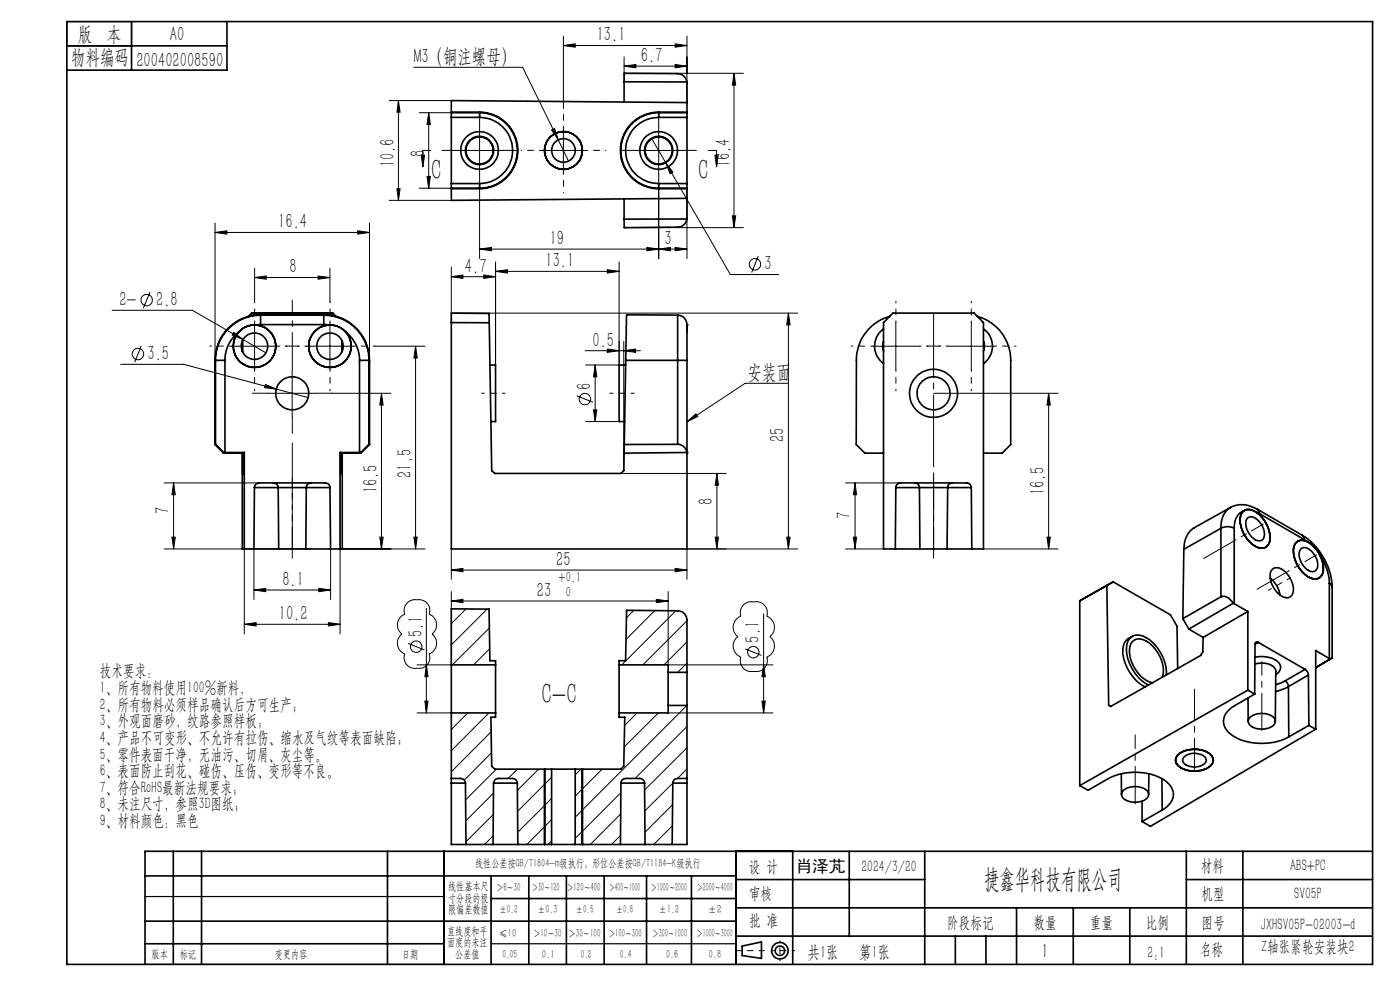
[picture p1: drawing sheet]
<svg xmlns="http://www.w3.org/2000/svg" width="297mm" height="210mm" viewBox="0 0 297 210" stroke-linecap="round" stroke-linejoin="round" font-family="sans-serif">
<g fill="none" stroke="#000" stroke-width=".21">
<path d="M87.7 14.3h23.2l7.5 15.4M119.5 9.7l2.5-.4v.7zM119.5 7.6v15.3M119.5 9.7h26.2M132.4 14l2.5-.3v.7zM132.4 12.1v5.2M132.4 14h13.3M132.4 15.5h25.3M143.2 13.7l2.5 .3-2.5 .4zM143.2 9.3l2.5 .4-2.5 .3zM145.7 7.6v14.2M155.7 15.5l.4 2.6h-.7z"/>
<path d="M155.7 15.5v32.8M82.6 21.3h13.1M84.5 21.3l.4 2.5h-.7zM84.5 21.3v21.2M88.9 39.9h6.8M88.9 23.9h6.8M89.4 32.9h.7l-.4 2.5zM90.6 37.4h.7l-.4 2.5zM90.9 23.9l.4 2.5h-.7zM90.9 23.9v16M91.4 31.9h-1.7v3.5M96.7 31.9h10"/>
<path d="M101.7 26.9v10M101.7 39.9v14.9M114.5 31.9h10M117 27.6l.7-.3 .7 2.4zM118.4 29.7l2.2 4.5M119.5 26.9v10M134.7 31.9h10M138.2 29.3l3 5.2M139.7 26.9v10M139.7 39.9v14.9M141.2 34.5l1.6 2-.6 .4zM141.2 34.5l13.7 23.7h10.3"/>
<path d="M145.7 39.9v14.9M150.2 31.9h1.8v3.5M151.7 32.9h.7l-.4 2.5zM45.6 49.3l2.5-.3v.7zM45.6 47.3v47M45.6 49.3h32.8M54 58.9l2.5-.3v.6zM54 56.9v7.1M54 58.9h16M67.5 58.6l2.5 .3-2.5 .3zM70 56.9v7.1M75.9 49l2.5 .3-2.5 .4z"/>
<path d="M78.4 47.3v47M82.6 42.5h13.1M84.2 40h.7l-.4 2.5zM95.7 58.7l2.5-.4v.7zM95.7 56.7v11.7M95.7 58.7h9.4M101.7 52.8l2.5-.3v.7zM101.7 52.8h44M102.6 58.3l2.5 .4-2.5 .3zM105.1 57.6l2.5-.4v.7zM105.1 55.6v21.8M105.1 57.6h26.2"/>
<path d="M128.8 57.2l2.5 .4-2.5 .3zM131.3 55.6v21.8h-7.1M132.4 48.3h25.3M137.2 52.5l2.5 .3-2.5 .4zM139.7 52.8l2.5-.3v.7zM143.2 52.5l2.5 .3-2.5 .4zM155.4 45.8h.7l-.4 2.5zM160.9 54.3l-1.4 3.5M23.8 65.8h17l10.8 6.2M25.6 77.3h13.4l26.4 7M30 73.4l-1.4 3.4M31.8 61.9l-1.4 3.5"/>
<path d="M49 73.4h10M49.6 70.5l2 1.5-2.4-.9zM51.6 72l4.8 2.9M54 68.4v10M62 78.4v10M65 73.4h10M70 68.4v10M79.5 73.4h10.7M88.2 73.4l.3 2.5h-.7zM88.2 73.4v43M95.7 66.4h73.5M124.1 74.4h11.8"/>
<path d="M126.3 77.4v12M126.3 77.4l.3 2.5h-.7zM128.8 74l2.5 .4-2.5 .3zM132.3 74.4l2.5-.4v.7zM132.3 72.4v27.4M167.3 66.4v50M167.3 66.4l.3 2.5h-.7zM185 73.4h10.1M190 68.4v10M201 73.4h10M206.1 68.4v10M56.3 81.6l2.3 .9-2.5-.3z"/>
<path d="M57 83.4h10M70.5 83.4h12.4M80.9 83.4l.4 2.5h-.7zM80.9 83.4v33M122.3 84l3.5 1.3M124.2 89.4h7.1M125.9 87h.7l-.3 2.4zM145.7 89.5l1.9-1.7 .4 .6zM167.2 81.3h-9.1l-12.4 8.2M198 83.4h26.5M222.5 83.4v33M222.5 83.4l.3 2.5h-.7z"/>
<path d="M34.8 116.4h31.2M34.8 102.4h20.2M36.5 113.9h.7l-.4 2.5zM36.8 102.4l.4 2.5h-.7zM36.8 102.4v14M51.8 116.4v18M53.9 116.4v10.8M70.1 116.4v10.8M72.1 116.4v18M72.6 116.4h17.6M80.6 113.9h.7l-.4 2.5zM87.8 113.9h.7l-.3 2.5z"/>
<path d="M95.7 116.4v6.5M131.7 100.4h22.4M151.7 113.9h.7l-.3 2.5zM152.1 100.4l.3 2.5h-.7zM152.1 100.4v16M166.9 113.9h.7l-.3 2.5zM169.2 116.4h-23.5v6.5M179.4 116.4h8M179.4 102.4h11.6M181 113.9h.7l-.3 2.5zM181.4 102.4l.3 2.5h-.7zM181.4 102.4v14"/>
<path d="M208.6 116.4h15.9M222.1 113.9h.7l-.3 2.5zM51.8 132.4l2.5-.3v.7zM51.8 132.4h20.3M53.9 125.2l2.5-.4v.7zM53.9 125.2h16.2M67.6 124.8l2.5 .4-2.5 .3zM69.7 132.1l2.4 .3-2.4 .4zM86.4 127.8a3.7 3.7 0 0 1 4.1 0 2.33 2.33 0 0 1 .6 2.5 2.46 2.46 0 0 1 .6 4.2 2.42 2.42 0 0 1-.6 4.2 2.37 2.37 0 0 1-2.9 3.1 2.29 2.29 0 0 1-2.3-3.1 2.42 2.42 0 0 1-.6-4.2 2.45 2.45 0 0 1 .6-4.2 2.33 2.33 0 0 1 .5-2.5zM86.6 136.5l3.4 1.4M90.5 129v22.2M95.7 127.5l2.5-.4v.7z"/>
<path d="M95.7 125.5v15.5h-7.2M95.7 127.5h46M95.7 120.9l2.5-.3v.7zM95.7 120.9h50M98.8 129.2l-3.1 3.1M103.3 129.2l-7.6 7.6M103.8 133.2l-7.8 7.8M103.9 137.6l-3.4 3.4M134.5 129.5l-1.6 1.5M138.9 129.5l-6.1 6.1M139.2 127.1l2.5 .4-2.5 .3zM141.7 125.5v15.5h22.3"/>
<path d="M143.2 120.6l2.5 .3-2.5 .4zM143.4 129.6l-11.5 11.4M145.7 131.7l-9.3 9.3M145.7 136.2l-4.8 4.8M157.9 128.2a2.92 2.92 0 0 1 2.2-.5 2.34 2.34 0 0 1 2.6 3 2.48 2.48 0 0 1 .6 4.3 2.51 2.51 0 0 1-.6 4.4 2.44 2.44 0 0 1-3 3 2.34 2.34 0 0 1-2.5-3 2.5 2.5 0 0 1-.7-4.4 2.47 2.47 0 0 1 .7-4.3l-.1-.2a2.44 2.44 0 0 1 .8-2.3zM158.1 137.6l3.4 1.4M162 130.2v21M88.5 151.2h7.2M90.1 148.7h.7l-.3 2.5zM90.5 141l.3 2.5h-.7zM99.2 151.2l-3.5 3.6M103.7 151.2l-8 8"/>
<path d="M104.2 155.2l-8.5 8.5M104.3 159.7l-5.8 5.8M105.1 140.9l-.1 .1M135.1 151.2l-2.6 2.7M139.7 151.2l-7.3 7.3M141.7 151.2h22.3M145.7 149.6l-23.7 23.7M145.7 154.1l-11 11M145.7 158.6l-9 9M145.7 140.7l-1.9 1.9M161.6 148.7h.7l-.3 2.5zM162 141l.3 2.5h-.7z"/>
<path d="M104.6 177.3l-1.8 1.8M104.7 172.7l-5.9 5.9M104.7 168.2l-5.9 5.9M105.3 163.2l-6.5 6.5M109.8 163.2l-2 1.9M114.3 163.2l-4.6 4.5M117 173.8l-5.2 5.3M117 178.4l-.8 .7M117 164.9l-7.2 7.2M117 169.4l-7.2 7.2M123.3 163.2l-1.3 1.2M127.7 163.2l-5.7 5.7"/>
<path d="M131.6 177.2l-1.9 1.9M131.7 172.7l-6.5 6.4M131.7 168.2l-9.7 9.6M142.6 175.2l-3.9 3.9M142.7 170.7l-5.9 5.8M142.7 166.1l-5.9 5.9M145.7 163.1l-2 2"/>
<circle cx="160.2" cy="56.1" r="1.2"/>
<circle cx="29.3" cy="75.1" r="1.22"/>
<circle cx="31.1" cy="63.7" r="1.2"/>
<circle cx="124.1" cy="84.6" r="1.21"/>
<circle cx="88.3" cy="137.2" r="1.21"/>
<circle cx="159.8" cy="138.3" r="1.22"/>
</g>
<g fill="none" stroke="#000" stroke-width=".35">
<path d="M14.2 4.6h277v200h-277zM14.2 9.7h34M27.9 4.6v10.3M48.2 4.6v10.3h-34M132.4 17.3v-1.8l11.4 .1 1.2 .5 .5 .6 .2 .7M132.4 17.3v4.4M132.4 17.3l13.3 .1M145.7 17.4v6.5M95.7 38.9v1M95.7 23.9v1M95.7 24.9v14M95.7 39.9v2.6l50-.4"/>
<path d="M95.7 23.8h6M95.7 39.9h6M95.7 23.9h6M95.7 38.9h6M95.7 24.9h6M101.7 23.8a8.1 8.1 0 0 1 8.2 8.1 8.1 8.1 0 0 1-8.2 8.1M101.7 23.9a8 8 0 0 1 8.1 8 8 8 0 0 1-8.1 8M101.7 38.9v1M101.7 24.9a7 7 0 0 1 7 7 7 7 0 0 1-7 7M101.7 23.9v1M101.7 23.8v.1M101.7 39.9v.1"/>
<path d="M139.7 23.8a8.1 8.1 0 0 0-8.1 8.1 8.1 8.1 0 0 0 8.1 8.1M139.7 23.9a8 8 0 0 0-8 8 8 8 0 0 0 8 8M139.7 23.9v1M139.7 24.9a7 7 0 0 0-7 7 7 7 0 0 0 7 7M139.7 38.9v1M139.7 23.8h6M139.7 39.9h6M139.7 23.9h6M139.7 23.8v.1M139.7 39.9v.1M139.7 38.9h6M139.7 24.9h6"/>
<path d="M145.7 38.9v1M145.7 23.9v1M145.7 39.9v6.6M145.7 24.9v14M145.7 21.8l-50-.5v2.6M95.7 40h6M132.4 42.2v4.3M139.7 40h6M145.7 46.5l-.2 .7-.5 .6-1.1 .4-11.5 .1v-1.8M145.7 46.5h-13.3M45.6 76.4h.1M45.6 76.4v17.9"/>
<path d="M45.7 76.4h2M45.7 76.4v17.9M47.7 76.4v19.6M50.6 70.5a7.5 7.5 0 0 0-2.9 5.9M51.4 72.4v2.1M51.5 72.2v2.4M53.4 66.5l-.6 .6M53.4 66.5h17.2M53.4 66.4l-.7 .7M53.4 66.4v.1M53.4 66.4h17.2M54.2 68.9a4.5 4.5 0 0 0-3.6 1.6"/>
<path d="M54.2 68.9a4.5 4.5 0 0 1 4.2 5.7 4.5 4.5 0 0 1-6.5 2.8 4.5 4.5 0 0 1-1.3-6.9M55.3 66.8a9.6 9.6 0 0 0-9.6 9.6M55.3 66.8v2.1M55.3 68.9h-1.1M55.3 66.8a9.6 9.6 0 0 0-9.7 9.6M55.3 68.9h13.4M55.3 66.8h13.4M55.3 66.8h.1M68.7 68.9h1.1M68.7 66.8v2.1M68.7 66.8a9.6 9.6 0 0 1 9.6 9.6M68.7 66.8a9.7 9.7 0 0 1 9.7 9.6"/>
<path d="M68.7 66.8h.1M69.8 68.9a4.5 4.5 0 0 1 3.6 1.6M69.8 68.9a4.5 4.5 0 0 0-4.2 5.7 4.5 4.5 0 0 0 6.5 2.8 4.5 4.5 0 0 0 1.3-6.9M70.6 66.5l.5 .6M70.6 66.4v.1M70.6 66.4l.7 .7M72.5 72.2v2.4M72.6 72.4v2.1M73.4 70.5a7.4 7.4 0 0 1 2.9 5.9M76.3 76.4h2M76.3 76.4v19.6M78.3 76.4h.1"/>
<path d="M78.3 76.4v17.9M78.4 76.4v17.9M95.7 68.4l8.1 .1M103.9 77.4h1.2v12h-1M132.7 77.4h-1.4v12h1.2M132.8 76.4h11M132.8 76.4l-.4 17.9M143.8 66.8v9.6M143.8 66.8h-10.9l-.1 9.6M143.8 76.4h1.9M143.8 66.8a2.04 2.04 0 0 1 1.9 2.1M143.8 76.4v17.9"/>
<path d="M145.7 68.9h.1M145.7 70.5v5.9M145.7 68.9v1.6M145.7 76.4v40h-50v-50l8.1 .1 .5 33.3 .7 .6h26.7l.6-.6 .1-3.7M187.4 69.8a4.5 4.5 0 0 0 0 7.3M187.4 72.4a3.1 3.1 0 0 0 0 2.1M188.8 67.1a9.7 9.7 0 0 0-7.1 9.3l-.1 17.9 1.9 1.8h3.9M207.3 67.1a9.7 9.7 0 0 1 7.1 9.3v17.9l-1.8 1.8h-4M208.6 69.8a4.5 4.5 0 0 1 0 7.3M208.6 72.4a2.58 2.58 0 0 1 0 2.1M45.6 94.3l1.8 1.8M45.7 94.3l1.8 1.7"/>
<path d="M45.7 94.3h-.1M47.4 96.1h4.3M47.5 96h.2M47.5 96l-.1 .1M47.7 96h4.1M51.4 96.1v20.3h2.5M51.5 96.1v4.3h.2v-4.3M51.5 99.8h.2M51.8 96v20.4M51.8 96l-.1 .1M72.1 96v20.4M72.1 96h4.2"/>
<path d="M72.1 96l.2 .1M72.3 96.1v4.3h.2v-4.3M72.3 96.1h4.3M72.3 99.8h.2M72.6 96.1v20.3h-2.5M76.3 96h.2M76.5 96l.1 .1M78.3 94.3l-1.8 1.7M78.3 94.3h.1M78.4 94.3l-1.8 1.8M132.4 94.3v1.8M143.8 94.3l.9 .2a1.95 1.95 0 0 1 1 1.5"/>
<path d="M143.8 94.3h-11.4M145.7 96h.1M145.7 96l-13.3 .1M53.9 116.4h5.2M54 103.4a1.02 1.02 0 0 1 1-1h14a.95 .95 0 0 1 1 1M54 103.4h5M54 103.4l-.1 13M58 102.4a1.01 1.01 0 0 1 1 1M59 103.4h6M59 103.4l.1 13M59.1 116.4h5.8M64.9 116.4h5.2"/>
<path d="M65 103.4h5M65 103.4l-.1 13M66 102.4a.95 .95 0 0 0-1 1M70 103.4l.1 13M189.9 116.4h5.3M189.9 116.4h-2.5v-48l2-2h17.3l1.9 2v48h-2.4M190 103.4a.95 .95 0 0 1 1-1h14a.96 .96 0 0 1 1.1 1M190 103.4h5.1M190 103.4l-.1 13M194.1 102.4a.95 .95 0 0 1 1 1M195.1 103.4h5.9M195.1 103.4l.1 13"/>
<path d="M195.2 116.4h5.7M200.9 116.4h5.3M201 103.4h5.1M201 103.4l-.1 13M202 102.4a.95 .95 0 0 0-1 1M206.1 103.4l.1 13M251.1 116.5l-.2 14.7M259 112.1l1.3-.4 .9 .1 .6 .3M259 112.1v14.5M259 112.1l-7.9 4.4M261 107.7a5.7 5.7 0 0 1 5.8 .3M261 107.7l-7.7 4.3a5.2 5.2 0 0 0-2.2 4.5"/>
<path d="M261 107.7a4.6 4.6 0 0 0-2 4.4M261.8 112.1v15.9M263.7 108.5a2.31 2.31 0 0 1 3.1 .4 6.6 6.6 0 0 1 2.5 6.1 1.86 1.86 0 0 1-3.1 .8 6.5 6.5 0 0 1-3-6.5zM263.8 108.4a3.6 3.6 0 0 0-2 3.7M263.8 108.4a3.7 3.7 0 0 0-.2 4.2 5.8 5.8 0 0 0 3.8 3.7 1.99 1.99 0 0 0 2-2.6 7.2 7.2 0 0 0-3-5.1M263.8 108.4a2.3 2.3 0 0 1 2.6 .2M264 108.3h-.1M264.6 110a1.55 1.55 0 0 1 2.3 .4 3.5 3.5 0 0 1 1 4 1.76 1.76 0 0 1-2.4-.5 3.5 3.5 0 0 1-.9-3.9zM266.4 108.6l.8 .4M266.8 108l.3 .4 .1 .6M266.8 108l9.4 5.5M267.2 109l9.4 5.4"/>
<path d="M275.1 114.9a2.67 2.67 0 0 1 3.3 .7 6.5 6.5 0 0 1 2.2 6.1 1.91 1.91 0 0 1-3 .7 6.5 6.5 0 0 1-3-6.6zM275.9 116.5a1.55 1.55 0 0 1 2.3 .4 3.5 3.5 0 0 1 1.1 3.9 1.57 1.57 0 0 1-2.5-.4 3.5 3.5 0 0 1-.9-3.9zM276.2 113.5a14 14 0 0 1 6.4 11M276.2 113.5l.4 .4v.5M276.6 114.4l.9 .6M277.5 115a1.92 1.92 0 0 0-2.2-.2 1.92 1.92 0 0 0-.9 2 6.8 6.8 0 0 0 3.9 5.9 1.89 1.89 0 0 0 2.4-2.3l-.2-1.5-.5-1.2M277.5 115l1.4 1.2 1.1 1.5M280 117.7l1.4 2.8 .5 1.7 .1 1.5M229.1 127.5v39.1M230.5 126.6l-1.4 .9M236.1 123.4l-1.3 .8 .4 25.4 .4 .3 19.1-10.9 .5-.8v-3M236.1 123.4l-7 4.1"/>
<path d="M236.1 123.4l12.2 7 1.4 2.4 .1 9M240.2 135l-.8 .5a3.6 3.6 0 0 0-1.1 4 9.5 9.5 0 0 0 4.6 6.2M250.9 131.2l1.3 2.2M252.2 133.4l3 1.8M259 126.6a2.16 2.16 0 0 1 2.5 1.1l.2 .2M259 126.6l-8.1 4.6M261.7 127.9l.1 .1M261.7 127.9l-9.5 5.5M261.8 128l2.9 1.7M264.7 129.7v16.7M264.7 129.7l-9.5 5.5M266.2 139.4a5.5 5.5 0 0 1 5.2 1.3 1.65 1.65 0 0 1-.7 2.4"/>
<path d="M266.2 136.7v10.5M266.9 136.3a.43 .43 0 0 0-.4-.1 .43 .43 0 0 0-.3 .5M266.9 136.3l10 5.7M266.9 136.3l-.7 .4M269.5 122.7a5.6 5.6 0 0 1 2 3.5M269.9 120.8a1.91 1.91 0 0 1 2.7 .4 4.7 4.7 0 0 1 1.5 5 1.61 1.61 0 0 1-2.5 .1 4.7 4.7 0 0 1-1.9-5.2zM282 139.7l.2 .1M282 123.7l.4 .4 .2 .4M282 139.7l-2.9-1.7v16.7M282 123.7v16M282.2 139.8l.4-.2-.6 .3M282.2 139.8l-3.1 1.8"/>
<path d="M282.6 124.5v15.1M95.7 141v10.2M95.7 141v-11.9l8.1 .1 .1 11h1.2v.8M95.7 151.2v13.9M95.7 141h9.4M95.7 151.2h9.4M105.1 141v10.2M105.1 151.2v.9h-1l.2 10.5 .7 .6h12M131.3 141v-.8h1.4l.2-10.7 10.9 .1a1.99 1.99 0 0 1 1.9 1.9v11.1M131.3 141v10.2M131.3 151.2v.9h1.2l-.2 10.4-.6 .7h-9.7M131.3 141h10.4v1.6"/>
<path d="M141.7 142.6v7M141.7 142.6h4M141.7 149.6v1.6h-10.4M141.7 149.6h4M145.7 142.6v7M145.7 149.6v15.5M246.6 143.6a7.1 7.1 0 0 0-3.1-7.4 2.25 2.25 0 0 0-3.7 .6 7.2 7.2 0 0 0 4.4 8h.3M247.4 143.1a9.1 9.1 0 0 0-5-8.2 2.45 2.45 0 0 0-3.4 2.5 9.2 9.2 0 0 0 4.6 7.9M264.7 146.4l1.5 .8M264.7 146.4l-35.6 20.2M264.8 148.1v4.9M265.4 152a4.2 4.2 0 0 1 4.9 .4 1.34 1.34 0 0 1-.9 1.9 3.9 3.9 0 0 1-4.5-.8 1.13 1.13 0 0 1 .5-1.5z"/>
<path d="M266.2 147.2l-4.3 2.5a3.7 3.7 0 0 0-2.3 3.8 5.8 5.8 0 0 0 4.6 3.7 12.9 12.9 0 0 0 9.2-.9M266.2 140.9a3.8 3.8 0 0 1 4.4 1.1l-.1 11M272.6 144.4l.5 .5 .2 .8M272.6 144.4l-1.9 .8M273.3 145.7l-2.7 1M273.3 145.7l.1 10.6M276.9 142l.5 .6 .2 .6M276.9 142l-4.3 2.4M277.6 143.2l.1 10.7M277.6 143.2l-4.3 2.5M277.7 153.9l1.4 .8M277.7 153.9l-4.3 2.4"/>
<path d="M279.1 154.7l-35 20.6-1.8-1M95.7 165.1h2.1a1.03 1.03 0 0 1 .9 1M95.7 165.1v1M95.7 166.1v13h8.9M95.7 166.1h3M98.7 166.1l.1 13M104.6 179.1h5.3M104.7 166.1a1.02 1.02 0 0 1 1-1h3a1.02 1.02 0 0 1 1 1M104.7 166.1h5M104.7 166.1l-.1 13M109.7 166.1l.2 13M109.9 179.1h7.1"/>
<path d="M115.5 163.2v15.9M117 179.1h5M117 163.2h5M117 163.2v15.9M122 163.2v15.9M122 179.1h9.6M123.5 163.2v15.9M131.6 179.1h5.2M131.7 166.1a.96 .96 0 0 1 1-1h3a.96 .96 0 0 1 1 1M131.7 166.1h5M131.7 166.1l-.1 13M136.7 166.1l.1 13"/>
<path d="M142.7 166.1l-.1 13M142.7 166.1h3M145.7 165.1h-2a.96 .96 0 0 0-1 1M145.7 165.1v1M145.7 166.1v13h-8.9M229.1 166.6l1.7 1 4.3-2.4a12.2 12.2 0 0 1 12.6 .8 3.2 3.2 0 0 1-.3 5.2l-.8 .6M237.9 164.1v4.4M238.3 167.6a4 4 0 0 1 5.3 .4 1.54 1.54 0 0 1-1.5 2 3.8 3.8 0 0 1-4-1 1.18 1.18 0 0 1 .2-1.4zM242.3 170v4.3M243.7 164.1v4.4M246.5 165.2l.1 6.6M246.6 171.8l-4.3 2.5"/>
<path d="M249.9 160.1a5.8 5.8 0 0 1 7.1 .1 1.69 1.69 0 0 1-.9 2.7 5.8 5.8 0 0 1-6.3-.6 1.49 1.49 0 0 1 .1-2.2zM251.1 160.6a3.4 3.4 0 0 1 4.7 .3 1.38 1.38 0 0 1-1.4 1.7 3 3 0 0 1-3.5-1.1v-.4zM30.8 195.4h125.4M30.8 185.8h125.4M36.8 180.6v24M42.8 180.6v24M82.2 180.6v24M94.2 180.6v24M104.2 185.8v18.8M104.2 190.6h52M112.2 185.8v18.8M120.2 185.8v18.8"/>
<path d="M128.2 185.8v18.8M137.2 185.8v18.8M146.7 185.8v18.8M156.2 180.6v24M156.2 186.6h40M156.2 198.6h135M156.2 192.6h135M168.2 180.6v24M180.2 180.6v18M196.2 180.6v24M202.7 198.6v6M209.2 198.6v6"/>
<path d="M215.7 192.6v12M227.7 192.6v12M239.7 192.6v12M251.7 186.6h39.5M251.7 180.6v24M263.7 180.6v24M291.2 180.6h-260.4v24M30.8 200.2h63.4M157.4 200.7l4.1-.9v3.5l-4.1-.6z"/>
<circle cx="101.7" cy="31.9" r="2.88"/>
<circle cx="101.7" cy="31.9" r="4"/>
<circle cx="101.7" cy="31.9" r="3"/>
<circle cx="119.5" cy="31.9" r="2.51"/>
<circle cx="119.5" cy="31.9" r="4"/>
<circle cx="139.7" cy="31.9" r="4"/>
<circle cx="139.7" cy="31.9" r="3"/>
<circle cx="139.7" cy="31.9" r="2.89"/>
<circle cx="54" cy="73.4" r="2.8"/>
<circle cx="54" cy="73.4" r="4.5"/>
<circle cx="70" cy="73.4" r="2.8"/>
<circle cx="70" cy="73.4" r="4.5"/>
<circle cx="62" cy="83.4" r="3.5"/>
<circle cx="198" cy="83.4" r="3.5"/>
<circle cx="198" cy="83.4" r="5.1"/>
<circle cx="165.5" cy="201.7" r="1.74"/>
<circle cx="165.5" cy="201.7" r="1"/>
</g>
<path d="M107.1 83.4h-4.9" fill="none" stroke="#000" stroke-width=".21" stroke-dasharray="15.2 1.3 1.3 1.3" stroke-dashoffset="14.6"/>
<path d="M129.3 83.4h5.2M269.1 125.2l4.6-2.6" fill="none" stroke="#000" stroke-width=".21" stroke-dasharray="15.2 1.3 1.3 1.3" stroke-dashoffset="14.5"/>
<path d="M62 118.4v-17M198.1 118.4v-17M253.4 163.2v-17" fill="none" stroke="#000" stroke-width=".21" stroke-dasharray="15.2 1.3 1.3 1.3" stroke-dashoffset="8.6"/>
<path d="M62 94v22.4" fill="none" stroke="#000" stroke-width=".21" stroke-dasharray="15.2 1.3 1.3 1.3" stroke-dashoffset="5.9"/>
<g fill="none" stroke="#000" stroke-width=".21" stroke-dasharray="15.2 1.3 1.3 1.3" stroke-dashoffset="14.9">
<path d="M49 73.4h-4.5M54 68.4v-4.5M54 78.4v4.5M59 73.4h4.5M65 73.4h-4.5M70 68.4v-4.5M70 78.4v4.5M75 73.4h4.5M185.1 73.4h-4.5M190.1 68.4v-4.5M190.1 78.4v4.5M195.1 73.4h4.5"/>
<path d="M201.1 73.4h-4.5M206.1 68.4v-4.5M206.1 78.4v4.5M211.1 73.4h4.5"/>
</g>
<path d="M62 78.4v-14.7" fill="none" stroke="#000" stroke-width=".21" stroke-dasharray="15.2 1.3 1.3 1.3" stroke-dashoffset="7.4"/>
<path d="M96.7 31.9h-2.9M101.7 26.9v-3M101.7 36.9v3M106.7 31.9h3M134.7 31.9h-2.9M139.7 26.9v-3M139.7 36.9v3M144.7 31.9h3M57 83.4h-3.5M62 88.4v3.5M67 83.4h3.5" fill="none" stroke="#000" stroke-width=".21" stroke-dasharray="15.2 1.3 1.3 1.3"/>
<path d="M198.1 66.4v50" fill="none" stroke="#000" stroke-width=".21" stroke-dasharray="15.2 1.3 1.3 1.3" stroke-dashoffset="1.7"/>
<path d="M114.5 31.9h-4M119.5 26.9v-4M119.5 36.9v4M124.5 31.9h4" fill="none" stroke="#000" stroke-width=".21" stroke-dasharray="15.2 1.3 1.3 1.3" stroke-dashoffset="15.1"/>
<path d="M255.3 118.5l12.7-7.3M266.7 125l12.6-7.3M267.7 155v-14.6M240.8 170.5v-14.6" fill="none" stroke="#000" stroke-width=".21" stroke-dasharray="15.2 1.3 1.3 1.3" stroke-dashoffset="7.3"/>
<path d="M162.1 201.7h-6" fill="none" stroke="#000" stroke-width=".21" stroke-dasharray="15.2 1.3 1.3 1.3" stroke-dashoffset="14.1"/>
<path d="M168.5 201.7h-4.8" fill="none" stroke="#000" stroke-width=".21" stroke-dasharray="15.2 1.3 1.3 1.3" stroke-dashoffset="14.7"/>
<path d="M165.5 199.6v4.2" fill="none" stroke="#000" stroke-width=".21" stroke-dasharray="15.2 1.3 1.3 1.3" stroke-dashoffset="15"/>
<path d="M14.2 4.6h13.7v5.1h-13.7zM30.8 190.2h63.4M30.8 204.6h63.4M104.2 200.2h52" fill="none" stroke="#000" stroke-width=".25"/>
<g fill="#000">
<path d="M145.7 89.5l1.9-1.7 .4 .6z"/>
<path d="M151.7 32.9h.7l-.4 2.5zM89.4 32.9h.7l-.4 2.5z"/>
<path d="M45.6 49.3l2.5-.3v.7zM75.9 49l2.5 .3-2.5 .4z"/>
<path d="M67.5 58.6l2.5 .3-2.5 .3zM54 58.9l2.5-.3v.6zM143.2 13.7l2.5 .3-2.5 .4zM132.4 14l2.5-.3v.7zM137.2 52.5l2.5 .3-2.5 .4zM101.7 52.8l2.5-.3v.7zM143.2 52.5l2.5 .3-2.5 .4zM139.7 52.8l2.5-.3v.7zM143.2 9.3l2.5 .4-2.5 .3zM119.5 9.7l2.5-.4v.7z"/>
<path d="M128.8 57.2l2.5 .4-2.5 .3zM105.1 57.6l2.5-.4v.7z"/>
<path d="M88.2 73.4l.3 2.5h-.7zM87.8 113.9h.7l-.3 2.5zM80.9 83.4l.4 2.5h-.7zM80.6 113.9h.7l-.4 2.5zM222.5 83.4l.3 2.5h-.7zM222.1 113.9h.7l-.3 2.5z"/>
<path d="M128.8 74l2.5 .4-2.5 .3zM132.3 74.4l2.5-.4v.7zM53.9 125.2l2.5-.4v.7zM67.6 124.8l2.5 .4-2.5 .3zM56.3 81.6l-.2 .6 2.5 .3zM49.6 70.5l-.4 .6 2.4 .9zM117 27.6l1.4 2.1-.7-2.4zM141.2 34.5l1 2.4 .6-.4z"/>
<path d="M167.3 66.4l.3 2.5h-.7zM166.9 113.9h.7l-.3 2.5zM126.3 77.4l.3 2.5h-.7zM125.9 87h.7l-.3 2.4zM162 141l.3 2.5h-.7zM161.6 148.7h.7l-.3 2.5z"/>
<path d="M36.5 113.9h.7l-.4 2.5zM36.8 102.4l.4 2.5h-.7zM181 113.9h.7l-.3 2.5zM181.4 102.4l.3 2.5h-.7zM90.6 37.4h.7l-.4 2.5zM90.9 23.9l.4 2.5h-.7zM155.4 45.8h.7l-.4 2.5zM155.7 15.5l.4 2.6h-.7zM84.2 40h.7l-.4 2.5zM84.5 21.3l.4 2.5h-.7z"/>
<path d="M151.7 113.9h.7l-.3 2.5zM152.1 100.4l.3 2.5h-.7z"/>
<path d="M69.7 132.1l2.4 .3-2.4 .4zM51.8 132.4l2.5-.3v.7z"/>
<path d="M95.7 127.5l2.5-.4v.7zM139.2 127.1l2.5 .4-2.5 .3z"/>
<path d="M143.2 120.6l2.5 .3-2.5 .4zM95.7 120.9l2.5-.3v.7zM102.6 58.3l2.5 .4-2.5 .3zM95.7 58.7l2.5-.4v.7z"/>
<path d="M90.1 148.7h.7l-.3 2.5zM90.5 141l.3 2.5h-.7z"/>
</g>
<g font-size="6.3">
<text x="91.5" y="38.1">C</text>
<text x="148.1" y="38.1">C</text>
<text x="114.9" y="149.3">C-C</text>
</g>
<text font-size="5.6" x="208.8" y="188.3">捷鑫华科技有限公司</text>
<g font-size="4.4">
<text x="16.5" y="8.6">版 本</text>
<text x="36.1" y="8.6">A0</text>
<text x="126.6" y="8.8">13.1</text>
<text x="15.1" y="13.7">物料编码</text>
<text x="28.9" y="14.2">200402008590</text>
<text x="87.8" y="13.4">M3（铜注螺母）</text>
<text x="136" y="13.1">6.7</text>
<text x="83.7" y="35.5" transform="rotate(-90 83.7 35.5)">10.6</text>
<text x="90.1" y="33.2" transform="rotate(-90 90.1 33.2)">8</text>
<text x="154.9" y="35.5" transform="rotate(-90 154.9 35.5)">16.4</text>
<text x="59" y="48.4">16.4</text>
<text x="116.6" y="52">19</text>
<text x="141" y="52">3</text>
<text x="61.4" y="58">8</text>
<text x="98.6" y="57.8">4.7</text>
<text x="115.7" y="56.7">13.1</text>
<text x="162.2" y="57.4">3</text>
<text x="25.3" y="64.9">2-</text>
<text x="33.1" y="64.9">2.8</text>
<text x="31.3" y="76.4">3.5</text>
<text x="125.7" y="73.5">0.5</text>
<text x="125.4" y="82.6" transform="rotate(-90 125.4 82.6)">6</text>
<text x="158.6" y="80.4">安装面</text>
<text x="166.4" y="93.8" transform="rotate(-90 166.4 93.8)">25</text>
<text x="87.3" y="101.4" transform="rotate(-90 87.3 101.4)">21.5</text>
<text x="80.1" y="104.7" transform="rotate(-90 80.1 104.7)">16.5</text>
<text x="151.2" y="107.2" transform="rotate(-90 151.2 107.2)">8</text>
<text x="221.6" y="105.1" transform="rotate(-90 221.6 105.1)">16.5</text>
<text x="36" y="109" transform="rotate(-90 36 109)">7</text>
<text x="180.5" y="110" transform="rotate(-90 180.5 110)">7</text>
<text x="59.9" y="124.3">8.1</text>
<text x="118" y="120">25</text>
<text x="59.1" y="131.5">10.2</text>
<text x="113.9" y="126.6">23</text>
<text x="89.6" y="135.2" transform="rotate(-90 89.6 135.2)">5.1</text>
<text x="161.1" y="136.3" transform="rotate(-90 161.1 136.3)">5.1</text>
<text x="221" y="203.2">1</text>
</g>
<g font-size="3.8">
<text x="171.3" y="203.2">共1张</text>
<text x="182.3" y="203.2">第1张</text>
</g>
<g font-size="3.5">
<text x="21.2" y="143.5">技术要求：</text>
<text x="21.2" y="147">1、所有物料使用100%新料，</text>
<text x="21.2" y="150.5">2、所有物料必须样品确认后方可生产；</text>
<text x="21.2" y="154.1">3、外观面磨砂，纹路参照样板；</text>
<text x="21.2" y="157.6">4、产品不可变形、不允许有拉伤、缩水及气纹等表面缺陷；</text>
<text x="21.2" y="161.1">5、零件表面干净，无油污、切屑、灰尘等。</text>
<text x="21.2" y="164.7">6、表面防止刮花、碰伤、压伤、变形等不良。</text>
<text x="21.2" y="168.2">7、符合RoHS最新法规要求；</text>
<text x="21.2" y="171.7">8、未注尺寸，参照3D图纸；</text>
<text x="21.2" y="175.2">9、材料颜色：黑色</text>
<text x="158.9" y="184.9">设 计</text>
<text x="168.8" y="184.9">肖泽芃</text>
<text x="182.7" y="184.9">2024/3/20</text>
<text x="254.7" y="184.7">材料</text>
<text x="273.7" y="184.7">ABS+PC</text>
<text x="158.9" y="190.8">审核</text>
<text x="254.9" y="190.7">机型</text>
<text x="274.6" y="190.8">SV05P</text>
<text x="158.9" y="196.5">批 准</text>
<text x="200.9" y="196.9">阶段标记</text>
<text x="219.3" y="196.9">数量</text>
<text x="231.2" y="196.9">重量</text>
<text x="243.1" y="196.9">比例</text>
<text x="254.9" y="196.9">图号</text>
<text x="267.5" y="197.3">JXHSV05P-02003-d</text>
<text x="243.4" y="203.2">2:1</text>
<text x="254.5" y="202.5">名称</text>
<text x="267.6" y="201.8">Z轴张紧轮安装块2</text>
</g>
<g font-size="3.1">
<text x="118.5" y="123.5">+0.1</text>
<text x="120" y="126.6">0</text>
</g>
<g font-size="2.5">
<text x="100.8" y="184">线性公差按GB/T1804-m级执行；形位公差按GB/T1184-K级执行</text>
<text x="95.1" y="188.8">线性基本尺</text>
<text x="95.1" y="191.3">寸分段的极</text>
<text x="105.3" y="189.1">＞6～30</text>
<text x="112.9" y="189.1">＞30～120</text>
<text x="120.2" y="188.9">＞120～400</text>
<text x="129.2" y="188.9">＞400～1000</text>
<text x="138.1" y="189.1">＞1000～2000</text>
<text x="147.8" y="189.1">＞2000～4000</text>
<text x="95.1" y="193.8">限偏差数值</text>
<text x="105.9" y="193.8">±0.2</text>
<text x="114.1" y="193.8">±0.3</text>
<text x="122.2" y="193.8">±0.5</text>
<text x="130.7" y="193.8">±0.8</text>
<text x="139.8" y="193.8">±1.2</text>
<text x="150.2" y="193.8">±2</text>
<text x="32.2" y="203.2">版本</text>
<text x="38.1" y="203.2">标记</text>
<text x="58.3" y="203.2">变更内容</text>
<text x="85.3" y="203.2">日期</text>
<text x="94.8" y="198.3">直线度和平</text>
<text x="94.8" y="200.7">面度的未注</text>
<text x="96.6" y="203.2">公差值</text>
<text x="105.9" y="198.7">≤10</text>
<text x="106.6" y="203.2">0.05</text>
<text x="113.2" y="198.7">＞10～30</text>
<text x="115" y="203.2">0.1</text>
<text x="120.6" y="198.7">＞30～100</text>
<text x="123.2" y="203.2">0.2</text>
<text x="129.1" y="198.7">＞100～300</text>
<text x="131.5" y="203.2">0.4</text>
<text x="138.4" y="198.7">＞300～1000</text>
<text x="141.3" y="203.2">0.6</text>
<text x="147.8" y="198.7">＞1000～3000</text>
<text x="150.4" y="203.2">0.8</text>
</g>
</svg>
